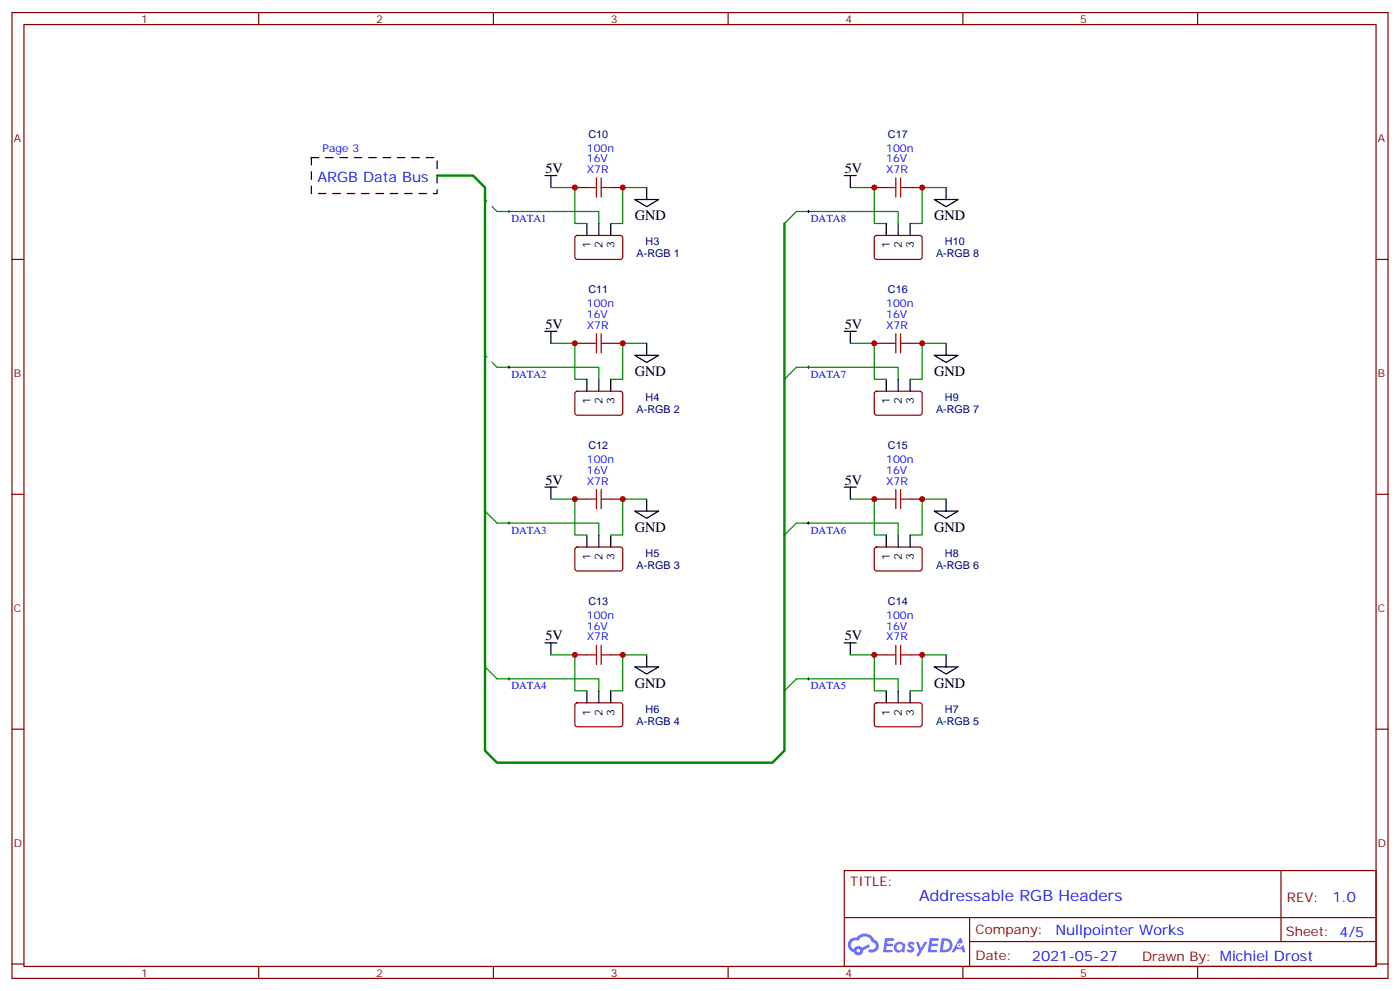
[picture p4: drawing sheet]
<svg xmlns="http://www.w3.org/2000/svg" width="412mm" height="292mm" viewBox="0 0 412 292" stroke-linecap="round" stroke-linejoin="round" font-family="sans-serif">
<g fill="none" stroke="#870000" stroke-width=".35">
<path d="M3.5 3.7h405.4v284.3h-405.4zM7.1 7.2h398.2v277.3h-398.2zM76.2 3.7v3.5M145.3 3.7v3.5M214.5 3.7v3.5M283.6 3.7v3.5M352.8 3.7v3.5M3.5 76.4h3.6M405.3 76.4h3.6M3.5 145.5h3.6M405.3 145.5h3.6M3.5 214.7h3.6"/>
<path d="M405.3 214.7h3.6M248.7 256.3h156.6v28.2h-156.6zM377.3 256.3v20.9M248.7 270.1h156.5M285.6 277.2h119.6M285.6 270.1v14.2M3.5 283.8h3.6M76.2 284.5v3.5M145.3 284.5v3.5M214.5 284.5v3.5M283.6 284.5v3.5M352.8 284.5v3.5"/>
<path d="M405.3 283.8h3.6"/>
</g>
<g fill="#5487ff">
<path d="M267.7 277.5a1.22 1.22 0 0 1 1.7 .2l-.4 .6a.47 .47 0 0 0-.3-.4 .47 .47 0 0 0-.5 .2l.1 .2a1.14 1.14 0 0 1 .8 1.8 1.14 1.14 0 0 1-1.9 0l-.2-.2 .5-.6 .7 .5a.29 .29 0 0 0 .3-.3 .29 .29 0 0 0-.2-.3 1.04 1.04 0 0 1-.6-1.7z"/>
<path d="M260.7 276.2h2.4l.3 .2-.2 .5-1.8 .1-.1 .8h1.5l.3 .4-.3 .4h-1.6l-.2 1.1h1.7l.2 .3-.2 .3-2.6 .1z"/>
<path d="M273.8 276.2h2.4l.3 .2-.1 .5-1.8 .1-.2 .8h1.6l.3 .4-.4 .4-1.6-.1-.1 1.1 1.7 .1 .2 .3-.2 .3-2.6 .1z"/>
<path d="M282.6 276.2h.7l.3 1.3-.6 .3a.69 .69 0 0 0-1 .3 .69 .69 0 0 0 .4 .9 .69 .69 0 0 0 .9-.6l.5-.2 .6 2.2h-.8l-.2-.9h-1.8l-.5 .9h-.8z"/>
<path d="M269.8 277.3h.8l.6 1.8 1.1-1.8h.9l-2.6 4.2h-.8l.9-1.5z"/>
<path d="M277.4 276.2l-.6 4.2h1.3a2.11 2.11 0 0 0 2.5-2.1 2.11 2.11 0 0 0-2.5-2.1zM278.1 277a1.39 1.39 0 0 1 1.7 1.4 1.39 1.39 0 0 1-1.8 1.2h-.3z"/>
<path d="M263.7 277.8a1.54 1.54 0 0 0-.1 2.2 1.54 1.54 0 0 0 2.2 .1l.6 .3 .3-2.3-.2-.3h-.4a1.49 1.49 0 0 0-2.4 0zM264 278.8a.94 .94 0 0 1 1.8 0 .94 .94 0 0 1-1.8 0z"/>
<path d="M250.4 276.6a2.18 2.18 0 0 0 1.1 3.7 1.44 1.44 0 0 0 1.6 .9 1.44 1.44 0 0 0 1.2-1.4l2-1.1-.5-.7-1.9 1a1.47 1.47 0 0 0-2.4 .4 1.39 1.39 0 0 1-.7-1.9 1.39 1.39 0 0 1 2-.5 2.12 2.12 0 0 1 2.2-1.3 2.12 2.12 0 0 1 1.9 1.7 1.14 1.14 0 0 1 1.1 1.4 1.14 1.14 0 0 1-1.7 .7 .43 .43 0 0 0-.5 .4 .43 .43 0 0 0 .4 .5 1.98 1.98 0 0 0 2.5-1.2 1.98 1.98 0 0 0-1.2-2.6 3.1 3.1 0 0 0-5.3-.6l-.9 .1zM252.3 279.9a.55 .55 0 0 1 1.1 0 .55 .55 0 0 1-1.1 0z"/>
<circle cx="282.6" cy="278.3" r=".26"/>
</g>
<g fill="none" stroke="#000" stroke-width=".29">
<path d="M149.6 62.3h.7M149.9 61.9v.7M237.8 62.3h.7M238.1 61.9v.7M149.6 108.1h.7M149.9 107.8v.7M237.8 108.1h.7M238.1 107.8v.7M149.6 154h.7M149.9 153.6v.7M237.8 154h.7M238.1 153.6v.7"/>
<path d="M149.6 199.8h.7M149.9 199.5v.7M237.8 199.8h.7M238.1 199.5v.7"/>
</g>
<g fill="none" stroke="#008700" stroke-width=".35">
<path d="M162.3 55.2h7v10.6h3.6M190.5 55.2h-7.1v10.6h-3.5M250.5 55.2h7v10.6h3.6M278.7 55.2h-7.1v10.6h-3.5M146.4 62.3h30v3.5M231.1 65.8l3.5-3.5h30v3.5M146.4 108.1h30v3.6M162.3 101.1h7v10.6h3.6M190.5 101.1h-7.1v10.6h-3.5M231.1 111.7l3.5-3.6h30v3.6M250.5 101.1h7v10.6h3.6M278.7 101.1h-7.1v10.6h-3.5"/>
<path d="M142.9 150.5l3.5 3.5h30v3.5M162.3 146.9h7v10.6h3.6M190.5 146.9h-7.1v10.6h-3.5M231.1 157.5l3.5-3.5h30v3.5M250.5 146.9h7v10.6h3.6M278.7 146.9h-7.1v10.6h-3.5M142.9 196.3l3.5 3.5h30v3.6M162.3 192.8h7v10.6h3.6M190.5 192.8h-7.1v10.6h-3.5M250.5 192.8h7v10.6h3.6M278.7 192.8h-7.1v10.6h-3.5M231.1 203.4l3.5-3.6h30v3.6"/>
</g>
<path d="M91.7 46.4h37.1v10.6h-37.1z" fill="none" stroke="#000" stroke-width=".35" stroke-dasharray="2.1 2.1"/>
<path d="M146.4 62.3l-3.5-3.6M146.4 108.1l-3.5-3.5" fill="none" stroke="#008700" stroke-width=".35" stroke-dasharray="2.1 2.1"/>
<path d="M128.8 51.7h10.5l3.6 3.5v165.8l3.5 3.5h81.1l3.6-3.5v-155.2" fill="none" stroke="#008700" stroke-width=".71"/>
<g fill="none" stroke="#000" stroke-width=".35">
<path d="M160.5 51.7h3.5M162.3 51.7v3.5M187 58.7h7l-3.5 2.2zM190.5 55.2v3.5M248.7 51.7h3.5M250.5 51.7v3.5M275.2 58.7h7l-3.5 2.2zM278.7 55.2v3.5M172.9 65.8v3.5M176.4 65.8v3.5M179.9 65.8v3.5M261.1 65.8v3.5"/>
<path d="M264.6 65.8v3.5M268.1 65.8v3.5M160.5 97.5h3.5M162.3 97.5v3.6M248.7 97.5h3.5M250.5 97.5v3.6M172.9 111.7v3.5M176.4 111.7v3.5M179.9 111.7v3.5M187 104.6h7l-3.5 2.1zM190.5 101.1v3.5M261.1 111.7v3.5"/>
<path d="M264.6 111.7v3.5M268.1 111.7v3.5M275.2 104.6h7l-3.5 2.1zM278.7 101.1v3.5M160.5 143.4h3.5M162.3 143.4v3.5M172.9 157.5v3.5M176.4 157.5v3.5M179.9 157.5v3.5M187 150.5h7l-3.5 2.1zM190.5 146.9v3.6M248.7 143.4h3.5"/>
<path d="M250.5 143.4v3.5M261.1 157.5v3.5M264.6 157.5v3.5M268.1 157.5v3.5M275.2 150.5h7l-3.5 2.1zM278.7 146.9v3.6M160.5 189.3h3.5M162.3 189.3v3.5M187 196.3h7l-3.5 2.1zM190.5 192.8v3.5M248.7 189.3h3.5M250.5 189.3v3.5"/>
<path d="M275.2 196.3h7l-3.5 2.1zM278.7 192.8v3.5M172.9 203.4v3.5M176.4 203.4v3.5M179.9 203.4v3.5M261.1 203.4v3.5M264.6 203.4v3.5M268.1 203.4v3.5"/>
</g>
<g fill="none" stroke="#870000" stroke-width=".35">
<path d="M169.3 55.2h3.6M179.9 55.2h3.5M257.5 55.2h3.6M268.1 55.2h3.5M169.6 69.5l.4-.2 13 .1 .4 .6v5.9l-.7 .5-12.9-.1-.5-.6v-5.7zM257.8 69.5l.4-.2 13 .1 .4 .6v5.9l-.7 .5-12.9-.1-.5-.6v-5.7zM169.3 101.1h3.6M169.6 115.4l.4-.2h13l.4 .7v5.9l-.7 .4h-12.9l-.5-.7v-5.6zM179.9 101.1h3.5M257.5 101.1h3.6M257.8 115.4l.4-.2h13l.4 .7v5.9l-.7 .4h-12.9l-.5-.7v-5.6zM268.1 101.1h3.5"/>
<path d="M169.3 146.9h3.6M179.9 146.9h3.5M257.5 146.9h3.6M268.1 146.9h3.5M169.6 161.2l.4-.2 13 .1 .4 .6v6l-.7 .4-12.9-.1-.5-.6v-5.7zM257.8 161.2l.4-.2 13 .1 .4 .6v6l-.7 .4-12.9-.1-.5-.6v-5.7zM169.3 192.8h3.6M179.9 192.8h3.5M257.5 192.8h3.6M268.1 192.8h3.5M169.6 207.1l.4-.2 13 .1 .4 .6v5.9l-.7 .5-12.9-.1-.5-.6v-5.7zM257.8 207.1l.4-.2 13 .1 .4 .6v5.9l-.7 .5-12.9-.1-.5-.6v-5.7z"/>
</g>
<g fill="none" stroke="#a10000" stroke-width=".35">
<path d="M172.9 55.2h2.8M175.7 52.4v5.6M177.1 52.4v5.6M177.1 55.2h2.8M261.1 55.2h2.8M263.9 52.4v5.6M265.3 55.2h2.8M265.3 52.4v5.6M175.7 98.2v5.7M177.1 98.2v5.7M263.9 98.2v5.7M265.3 98.2v5.7"/>
<path d="M172.9 101.1h2.8M177.1 101.1h2.8M261.1 101.1h2.8M265.3 101.1h2.8M172.9 146.9h2.8M175.7 144.1v5.7M177.1 144.1v5.7M177.1 146.9h2.8M261.1 146.9h2.8M263.9 144.1v5.7M265.3 146.9h2.8M265.3 144.1v5.7"/>
<path d="M172.9 192.8h2.8M175.7 190v5.6M177.1 190v5.6M177.1 192.8h2.8M261.1 192.8h2.8M263.9 190v5.6M265.3 192.8h2.8M265.3 190v5.6"/>
</g>
<g fill="#c00">
<circle cx="169.3" cy="55.2" r=".88"/>
<circle cx="183.4" cy="55.2" r=".88"/>
<circle cx="183.4" cy="101.1" r=".88"/>
<circle cx="169.3" cy="101.1" r=".88"/>
<circle cx="169.3" cy="146.9" r=".88"/>
<circle cx="183.4" cy="146.9" r=".88"/>
<circle cx="169.3" cy="192.8" r=".88"/>
<circle cx="183.4" cy="192.8" r=".88"/>
<circle cx="257.5" cy="192.8" r=".88"/>
<circle cx="271.6" cy="192.8" r=".88"/>
<circle cx="271.6" cy="146.9" r=".88"/>
<circle cx="257.5" cy="146.9" r=".88"/>
<circle cx="257.5" cy="101.1" r=".88"/>
<circle cx="271.6" cy="101.1" r=".88"/>
<circle cx="271.6" cy="55.2" r=".88"/>
<circle cx="257.5" cy="55.2" r=".88"/>
</g>
<text font-size="4.6" fill="#00f" x="270.8" y="265.3">Addressable RGB Headers</text>
<g font-size="4.2" fill="#00f">
<text x="93.5" y="53.4">ARGB Data Bus</text>
<text x="392.5" y="265.6">1.0</text>
<text x="310.9" y="275.1">Nullpointer Works</text>
<text x="304" y="282.9">2021-05-27</text>
</g>
<g font-size="4.2">
<text x="160.6" y="51">5V</text>
<text x="248.8" y="51">5V</text>
<text x="187" y="64.8">GND</text>
<text x="275.2" y="64.8">GND</text>
<text x="160.6" y="96.8">5V</text>
<text x="248.8" y="96.8">5V</text>
<text x="187" y="110.7">GND</text>
<text x="275.2" y="110.7">GND</text>
<text x="160.6" y="142.7">5V</text>
<text x="248.8" y="142.7">5V</text>
<text x="187" y="156.5">GND</text>
<text x="275.2" y="156.5">GND</text>
<text x="160.6" y="188.6">5V</text>
<text x="248.8" y="188.6">5V</text>
<text x="187" y="202.4">GND</text>
<text x="275.2" y="202.4">GND</text>
</g>
<g font-size="3.9" fill="#800">
<text x="250.5" y="260.9">TITLE:</text>
<text x="379.1" y="265.6">REV:</text>
<text x="287.4" y="275.1">Company:</text>
<text x="378.7" y="275.7">Sheet: 4/5</text>
<text x="287.4" y="282.8">Date:</text>
<text x="336.4" y="282.8">Drawn By: Michiel Drost</text>
</g>
<g font-size="3.2" fill="#800">
<text x="41.6" y="6.7">1</text>
<text x="110.8" y="6.7">2</text>
<text x="179.9" y="6.7">3</text>
<text x="249.1" y="6.7">4</text>
<text x="318.2" y="6.7">5</text>
<text x="4.1" y="41.8">A</text>
<text x="405.9" y="41.8">A</text>
<text x="4.1" y="110.9">B</text>
<text x="405.9" y="110.9">B</text>
<text x="4.1" y="180.1">C</text>
<text x="405.9" y="180.1">C</text>
<text x="4.1" y="249.2">D</text>
<text x="405.9" y="249.2">D</text>
<text x="41.6" y="287.5">1</text>
<text x="110.8" y="287.5">2</text>
<text x="179.9" y="287.5">3</text>
<text x="249.1" y="287.5">4</text>
<text x="318.2" y="287.5">5</text>
</g>
<g font-size="3.2" fill="#000080">
<text x="173.4" y="40.5">C10</text>
<text x="261.6" y="40.5">C17</text>
<text x="187.5" y="75.8">A-RGB 1</text>
<text x="190.2" y="72.2">H3</text>
<text x="275.7" y="75.8">A-RGB 8</text>
<text x="278.4" y="72.2">H10</text>
<text x="173.4" y="86.3">C11</text>
<text x="261.6" y="86.3">C16</text>
<text x="190.2" y="118.1">H4</text>
<text x="278.4" y="118.1">H9</text>
<text x="187.5" y="121.6">A-RGB 2</text>
<text x="275.7" y="121.6">A-RGB 7</text>
<text x="173.4" y="132.2">C12</text>
<text x="261.6" y="132.2">C15</text>
<text x="187.5" y="167.5">A-RGB 3</text>
<text x="190.2" y="164">H5</text>
<text x="275.7" y="167.5">A-RGB 6</text>
<text x="278.4" y="164">H8</text>
<text x="173.4" y="178.1">C13</text>
<text x="261.6" y="178.1">C14</text>
<text x="190.2" y="209.8">H6</text>
<text x="278.4" y="209.8">H7</text>
<text x="187.5" y="213.3">A-RGB 4</text>
<text x="275.7" y="213.3">A-RGB 5</text>
</g>
<g font-size="3.2" fill="#00f">
<text x="95" y="44.6">Page 3</text>
<text x="172.9" y="44.6">100n</text>
<text x="172.9" y="47.8">16V</text>
<text x="261.1" y="44.6">100n</text>
<text x="261.1" y="47.8">16V</text>
<text x="172.9" y="51">X7R</text>
<text x="261.1" y="51">X7R</text>
<text x="150.6" y="65.4">DATA1</text>
<text x="238.8" y="65.4">DATA8</text>
<text x="172.9" y="90.5">100n</text>
<text x="172.9" y="93.7">16V</text>
<text x="261.1" y="90.5">100n</text>
<text x="261.1" y="93.7">16V</text>
<text x="172.9" y="96.8">X7R</text>
<text x="261.1" y="96.8">X7R</text>
<text x="150.6" y="111.2">DATA2</text>
<text x="238.8" y="111.2">DATA7</text>
<text x="172.9" y="136.3">100n</text>
<text x="261.1" y="136.3">100n</text>
<text x="172.9" y="139.5">16V</text>
<text x="172.9" y="142.7">X7R</text>
<text x="261.1" y="139.5">16V</text>
<text x="261.1" y="142.7">X7R</text>
<text x="150.6" y="157.1">DATA3</text>
<text x="238.8" y="157.1">DATA6</text>
<text x="172.9" y="182.2">100n</text>
<text x="172.9" y="185.4">16V</text>
<text x="261.1" y="182.2">100n</text>
<text x="261.1" y="185.4">16V</text>
<text x="172.9" y="188.6">X7R</text>
<text x="261.1" y="188.6">X7R</text>
<text x="150.6" y="203">DATA4</text>
<text x="238.8" y="203">DATA5</text>
</g>
<g font-size="3.2">
<text x="173.9" y="73.1" transform="rotate(-90 173.9 73.1)">1</text>
<text x="177.4" y="73.1" transform="rotate(-90 177.4 73.1)">2</text>
<text x="181" y="73.1" transform="rotate(-90 181 73.1)">3</text>
<text x="262.1" y="73.1" transform="rotate(-90 262.1 73.1)">1</text>
<text x="265.6" y="73.1" transform="rotate(-90 265.6 73.1)">2</text>
<text x="269.2" y="73.1" transform="rotate(-90 269.2 73.1)">3</text>
<text x="173.9" y="119" transform="rotate(-90 173.9 119)">1</text>
<text x="177.4" y="119" transform="rotate(-90 177.4 119)">2</text>
<text x="181" y="119" transform="rotate(-90 181 119)">3</text>
<text x="262.1" y="119" transform="rotate(-90 262.1 119)">1</text>
<text x="265.6" y="119" transform="rotate(-90 265.6 119)">2</text>
<text x="269.2" y="119" transform="rotate(-90 269.2 119)">3</text>
<text x="173.9" y="164.8" transform="rotate(-90 173.9 164.8)">1</text>
<text x="177.4" y="164.8" transform="rotate(-90 177.4 164.8)">2</text>
<text x="181" y="164.8" transform="rotate(-90 181 164.8)">3</text>
<text x="262.1" y="164.8" transform="rotate(-90 262.1 164.8)">1</text>
<text x="265.6" y="164.8" transform="rotate(-90 265.6 164.8)">2</text>
<text x="269.2" y="164.8" transform="rotate(-90 269.2 164.8)">3</text>
<text x="173.9" y="210.7" transform="rotate(-90 173.9 210.7)">1</text>
<text x="177.4" y="210.7" transform="rotate(-90 177.4 210.7)">2</text>
<text x="181" y="210.7" transform="rotate(-90 181 210.7)">3</text>
<text x="262.1" y="210.7" transform="rotate(-90 262.1 210.7)">1</text>
<text x="265.6" y="210.7" transform="rotate(-90 265.6 210.7)">2</text>
<text x="269.2" y="210.7" transform="rotate(-90 269.2 210.7)">3</text>
</g>
</svg>
